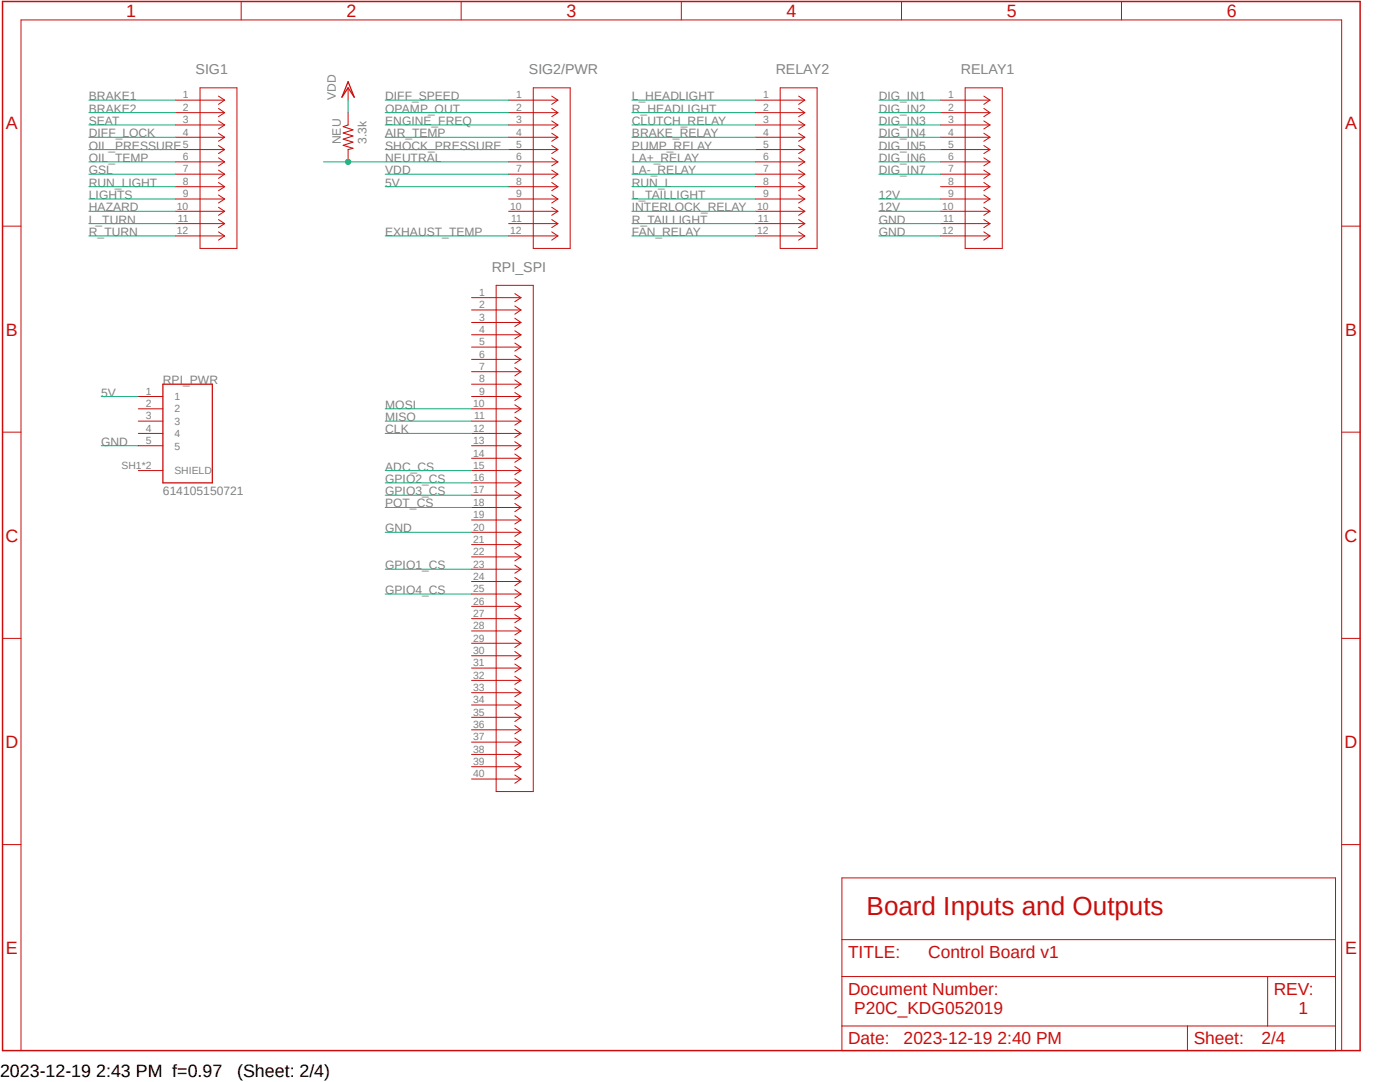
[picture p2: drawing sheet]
<svg xmlns="http://www.w3.org/2000/svg" width="279mm" height="216mm" viewBox="0 0 279 216" stroke-linecap="round" stroke-linejoin="round" font-family="sans-serif">
<path d="M0 0l271.8 210.2M271.8 0l-271.8 210.2" fill="none" stroke="#fff" stroke-width=".2"/>
<path d="M.5 .3h270.9v209.3h-270.9z" fill="none" stroke="#c90d0c" stroke-width=".3"/>
<g fill="none" stroke="#c90d0c" stroke-width=".2">
<path d="M35 20h9.8M39.9 17.5h7.4v32.1h-7.4zM43.6 19.2l1.2 .8M44.8 20l-1.2 .8M48.1 .3v3.7M69.5 17.5v2.5M92 .3v3.7M101.5 20h9.8M106.4 17.5h7.4v32.1h-7.4zM110.1 19.2l1.2 .8M111.3 20l-1.2 .8M136 .3v3.7"/>
<path d="M150.7 20h9.9M155.7 17.5h7.4v32.1h-7.4zM159.4 19.2l1.2 .8M160.6 20l-1.2 .8M179.9 .3v3.7M187.7 20h9.9M192.6 17.5h7.4v32.1h-7.4zM196.3 19.2l1.3 .8M197.6 20l-1.3 .8M223.8 .3v3.7M35 22.5h9.8M35 24.9h9.8"/>
<path d="M35 27.4h9.8M35 29.8h9.8M35 32.3h9.8M35 34.8h9.8M35 37.3h9.8M35 39.7h9.8M43.6 21.6l1.2 .9M43.6 24.1l1.2 .8M43.6 26.6l1.2 .8M43.6 29l1.2 .8M43.6 31.5l1.2 .8M43.6 34l1.2 .8"/>
<path d="M43.6 36.4l1.2 .9M43.6 38.9l1.2 .8M44.8 22.5l-1.2 .8M44.8 24.9l-1.2 .8M44.8 27.4l-1.2 .8M44.8 29.8l-1.2 .8M44.8 32.3l-1.2 .8M44.8 34.8l-1.2 .8M44.8 37.3l-1.2 .8M44.8 39.7l-1.2 .8M69.5 22.5v2.4M69.5 29.8v2.5"/>
<path d="M101.5 22.5h9.8M101.5 24.9h9.8M101.5 27.4h9.8M101.5 29.8h9.8M101.5 32.3h9.8M101.5 34.8h9.8M101.5 37.3h9.8M101.5 39.7h9.8M110.1 21.6l1.2 .9M110.1 24.1l1.2 .8M110.1 26.6l1.2 .8M110.1 29l1.2 .8"/>
<path d="M110.1 31.5l1.2 .8M110.1 34l1.2 .8M110.1 36.4l1.2 .9M110.1 38.9l1.2 .8M111.3 22.5l-1.2 .8M111.3 24.9l-1.2 .8M111.3 27.4l-1.2 .8M111.3 29.8l-1.2 .8M111.3 32.3l-1.2 .8M111.3 34.8l-1.2 .8M111.3 37.3l-1.2 .8M111.3 39.7l-1.2 .8"/>
<path d="M150.7 22.5h9.9M150.7 24.9h9.9M150.7 27.4h9.9M150.7 29.8h9.9M150.7 32.3h9.9M150.7 34.8h9.9M150.7 37.3h9.9M150.7 39.7h9.9M159.4 21.6l1.2 .9M159.4 24.1l1.2 .8M159.4 26.6l1.2 .8M159.4 29l1.2 .8"/>
<path d="M159.4 31.5l1.2 .8M159.4 34l1.2 .8M159.4 36.4l1.2 .9M159.4 38.9l1.2 .8M160.6 22.5l-1.2 .8M160.6 24.9l-1.2 .8M160.6 27.4l-1.2 .8M160.6 29.8l-1.2 .8M160.6 32.3l-1.2 .8M160.6 34.8l-1.2 .8M160.6 37.3l-1.2 .8M160.6 39.7l-1.2 .8"/>
<path d="M187.7 22.5h9.9M187.7 24.9h9.9M187.7 27.4h9.9M187.7 29.8h9.9M187.7 32.3h9.9M187.7 34.8h9.9M187.7 37.3h9.9M187.7 39.7h9.9M196.3 21.6l1.3 .9M196.3 24.1l1.3 .8M196.3 26.6l1.3 .8M196.3 29l1.3 .8"/>
<path d="M196.3 31.5l1.3 .8M196.3 34l1.3 .8M196.3 36.4l1.3 .9M196.3 38.9l1.3 .8M197.6 22.5l-1.3 .8M197.6 24.9l-1.3 .8M197.6 27.4l-1.3 .8M197.6 29.8l-1.3 .8M197.6 32.3l-1.3 .8M197.6 34.8l-1.3 .8M197.6 37.3l-1.3 .8M197.6 39.7l-1.3 .8"/>
<path d="M.5 45.1h3.7M35 42.2h9.8M35 44.6h9.8M35 47.1h9.8M43.6 41.4l1.2 .8M43.6 43.8l1.2 .8M43.6 46.3l1.2 .8M44.8 42.2l-1.2 .8M44.8 44.6l-1.2 .8M44.8 47.1l-1.2 .8M94.1 59.4h9.9M99 56.9h7.4v101h-7.4z"/>
<path d="M101.5 42.2h9.8M101.5 44.6h9.8M101.5 47.1h9.8M102.7 58.6l1.3 .8M104 59.4l-1.3 .8M110.1 41.4l1.2 .8M110.1 43.8l1.2 .8M110.1 46.3l1.2 .8M111.3 42.2l-1.2 .8M111.3 44.6l-1.2 .8M111.3 47.1l-1.2 .8M150.7 42.2h9.9"/>
<path d="M150.7 44.6h9.9M150.7 47.1h9.9M159.4 41.4l1.2 .8M159.4 43.8l1.2 .8M159.4 46.3l1.2 .8M160.6 42.2l-1.2 .8M160.6 44.6l-1.2 .8M160.6 47.1l-1.2 .8M187.7 42.2h9.9M187.7 44.6h9.9M187.7 47.1h9.9M196.3 41.4l1.3 .8"/>
<path d="M196.3 43.8l1.3 .8M196.3 46.3l1.3 .8M197.6 42.2l-1.3 .8M197.6 44.6l-1.3 .8M197.6 47.1l-1.3 .8M267.8 45.1h3.6M27.6 79.1h4.9M94.1 79.1h9.9M94.1 61.8h9.9M94.1 64.3h9.9M94.1 66.8h9.9M94.1 69.3h9.9"/>
<path d="M94.1 71.7h9.9M94.1 74.2h9.9M94.1 76.7h9.9M102.7 61l1.3 .8M102.7 63.5l1.3 .8M102.7 66l1.3 .8M102.7 68.5l1.3 .8M102.7 70.9l1.3 .8M102.7 73.4l1.3 .8M102.7 75.8l1.3 .9M102.7 78.3l1.3 .8M104 61.8l-1.3 .9"/>
<path d="M104 64.3l-1.3 .9M104 66.8l-1.3 .8M104 69.3l-1.3 .8M104 71.7l-1.3 .8M104 74.2l-1.3 .8M104 76.7l-1.3 .8M104 79.1l-1.3 .8M.5 86.2h3.7M27.6 81.6h4.9M27.6 84h4.9M27.6 86.5h4.9M27.6 88.9h4.9"/>
<path d="M27.6 93.9h4.9M94.1 81.6h9.9M94.1 84h9.9M94.1 86.5h9.9M94.1 88.9h9.9M94.1 93.9h9.9M94.1 91.4h9.9M94.1 96.4h9.9M94.1 98.8h9.9M102.7 80.8l1.3 .8M102.7 83.2l1.3 .8M102.7 85.7l1.3 .8"/>
<path d="M102.7 88.1l1.3 .8M102.7 90.6l1.3 .8M102.7 93.1l1.3 .8M102.7 95.5l1.3 .9M102.7 98l1.3 .8M104 84l-1.3 .8M104 86.5l-1.3 .8M104 81.6l-1.3 .8M104 88.9l-1.3 .9M104 91.4l-1.3 .8M104 93.9l-1.3 .8M104 96.4l-1.3 .8"/>
<path d="M104 98.8l-1.3 .8M267.8 86.2h3.6M94.1 101.3h9.9M94.1 103.8h9.9M94.1 106.2h9.9M94.1 108.7h9.9M94.1 111.1h9.9M94.1 113.6h9.9M94.1 116h9.9M94.1 118.5h9.9M102.7 100.5l1.3 .8M102.7 102.9l1.3 .9"/>
<path d="M102.7 105.4l1.3 .8M102.7 107.9l1.3 .8M102.7 110.3l1.3 .8M102.7 112.8l1.3 .8M102.7 115.2l1.3 .8M102.7 117.7l1.3 .8M104 103.8l-1.3 .8M104 101.3l-1.3 .8M104 106.2l-1.3 .8M104 108.7l-1.3 .8M104 111.1l-1.3 .8M104 113.6l-1.3 .8"/>
<path d="M104 116l-1.3 .9M104 118.5l-1.3 .8M.5 127.4h3.7M94.1 121h9.9M94.1 123.4h9.9M94.1 125.9h9.9M94.1 128.4h9.9M94.1 130.9h9.9M94.1 133.3h9.9M94.1 135.8h9.9M94.1 138.2h9.9M102.7 120.2l1.3 .8"/>
<path d="M102.7 122.6l1.3 .8M102.7 125.1l1.3 .8M102.7 127.6l1.3 .8M102.7 130l1.3 .9M102.7 132.5l1.3 .8M102.7 135l1.3 .8M102.7 137.4l1.3 .8M102.7 139.9l1.3 .8M104 121l-1.3 .8M104 123.4l-1.3 .8M104 125.9l-1.3 .8M104 128.4l-1.3 .8"/>
<path d="M104 130.9l-1.3 .8M104 133.3l-1.3 .8M104 135.8l-1.3 .8M104 138.2l-1.3 .8M267.8 127.4h3.6M94.1 140.7h9.9M94.1 143.1h9.9M94.1 145.6h9.9M94.1 148.1h9.9M94.1 150.5h9.9M94.1 153h9.9M94.1 155.4h9.9"/>
<path d="M102.7 142.3l1.3 .8M102.7 144.8l1.3 .8M102.7 147.3l1.3 .8M102.7 149.7l1.3 .8M102.7 152.2l1.3 .8M102.7 154.6l1.3 .8M104 140.7l-1.3 .8M104 143.1l-1.3 .9M104 145.6l-1.3 .8M104 148.1l-1.3 .8M104 150.5l-1.3 .8M104 153l-1.3 .8"/>
<path d="M104 155.4l-1.3 .9M.5 168.5h3.7M168 175.2h98.5v34.4h-98.5zM267.8 168.5h3.6M168 194.9h98.5M168 187.5h98.5M253 194.9v9.8M4.2 209.6v-205.6h263.6v205.6M168 204.7h98.5M237 204.7v4.9"/>
</g>
<path d="M69.5 16.3l1.2 3.1-1.2-1.9-1.3 1.9zM32.5 76.7h9.9v19.7h-9.9z" fill="none" stroke="#c90d0c" stroke-width=".25"/>
<path d="M69.5 24.9l-1 .4 1.9 .6-1.9 .6 1.9 .6-1.9 .7 1.9 .6-1.9 .6 1.9 .6-.9 .2" fill="none" stroke="#c90d0c" stroke-width=".21"/>
<g fill="none" stroke="#0dab76" stroke-width=".2">
<path d="M17.7 20h17.3M69.5 20v2.5M76.9 20h24.6M126.1 20h24.6M175.4 20h12.3M17.7 32.3h17.3M17.7 29.8h17.3M17.7 27.4h17.3M17.7 24.9h17.3M17.7 22.5h17.3M17.7 34.8h17.3M17.7 37.3h17.3"/>
<path d="M17.7 39.7h17.3M64.6 32.3h36.9M76.9 29.8h24.6M76.9 27.4h24.6M76.9 24.9h24.6M76.9 22.5h24.6M76.9 34.8h24.6M76.9 37.3h24.6M126.1 32.3h24.6M126.1 29.8h24.6M126.1 27.4h24.6M126.1 24.9h24.6"/>
<path d="M126.1 22.5h24.6M126.1 34.8h24.6M126.1 37.3h24.6M126.1 39.7h24.6M175.4 32.3h12.3M175.4 29.8h12.3M175.4 27.4h12.3M175.4 24.9h12.3M175.4 22.5h12.3M175.4 34.8h12.3M175.4 39.7h12.3M17.7 44.6h17.3"/>
<path d="M17.7 47.1h17.3M17.7 42.2h17.3M76.9 47.1h24.6M126.1 44.6h24.6M126.1 47.1h24.6M126.1 42.2h24.6M175.4 44.6h12.3M175.4 47.1h12.3M175.4 42.2h12.3M20.2 79.1h7.4M20.2 88.9h7.4M76.9 81.6h17.2"/>
<path d="M76.9 84h17.2M76.9 86.5h17.2M76.9 93.9h17.2M76.9 96.4h17.2M76.9 98.8h17.2M76.9 106.2h17.2M76.9 101.3h17.2M76.9 113.6h17.2M76.9 118.5h17.2"/>
</g>
<circle cx="69.5" cy="32.3" r=".51" fill="#0dab76"/>
<circle cx="69.5" cy="32.3" r=".51" fill="none" stroke="#0dab76" stroke-width=".2"/>
<text font-size="5.2" fill="#c90d0c" x="172.9" y="182.5">Board Inputs and Outputs</text>
<g font-size="3.6" fill="#c90d0c">
<text x="25.2" y="3.4">1</text>
<text x="69.1" y="3.4">2</text>
<text x="113" y="3.4">3</text>
<text x="157" y="3.4">4</text>
<text x="200.9" y="3.4">5</text>
<text x="244.8" y="3.4">6</text>
<text x="1.2" y="25.8">A</text>
<text x="268.4" y="25.8">A</text>
<text x="1.2" y="67">B</text>
<text x="268.4" y="67">B</text>
<text x="1.1" y="108.1">C</text>
<text x="268.4" y="108.1">C</text>
<text x="1.1" y="149.2">D</text>
<text x="268.4" y="149.2">D</text>
<text x="1.2" y="190.4">E</text>
<text x="268.4" y="190.4">E</text>
</g>
<g font-size="3.6">
<text x="0" y="214.9">2023-12-19 2:43 PM f=0.97</text>
<text x="47.3" y="214.9">(Sheet: 2/4)</text>
</g>
<g font-size="3.5" fill="#c90d0c">
<text x="169.2" y="191.2">TITLE:</text>
<text x="185.3" y="191.2">Control Board v1</text>
<text x="169.2" y="198.6">Document Number:</text>
<text x="170.5" y="202.3">P20C_KDG052019</text>
<text x="254.2" y="198.6">REV:</text>
<text x="259.1" y="202.3">1</text>
<text x="169.2" y="208.4">Date:</text>
<text x="180.3" y="208.4">2023-12-19 2:40 PM</text>
<text x="238.2" y="208.4">Sheet:</text>
<text x="251.7" y="208.4">2/4</text>
</g>
<g font-size="2.8" fill="#808080">
<text x="39" y="14.9">SIG1</text>
<text x="105.5" y="14.9">SIG2/PWR</text>
<text x="154.8" y="14.9">RELAY2</text>
<text x="191.8" y="14.9">RELAY1</text>
<text x="98.1" y="54.3">RPI_SPI</text>
</g>
<g font-size="2.4" fill="#808080">
<text x="17.7" y="20">BRAKE1</text>
<text x="17.7" y="22.5">BRAKE2</text>
<text x="67" y="20" transform="rotate(-90 67 20)">VDD</text>
<text x="76.9" y="20">DIFF_SPEED</text>
<text x="76.9" y="22.5">OPAMP_OUT</text>
<text x="126.1" y="20">L_HEADLIGHT</text>
<text x="126.1" y="22.5">R_HEADLIGHT</text>
<text x="175.4" y="20">DIG_IN1</text>
<text x="175.4" y="22.5">DIG_IN2</text>
<text x="17.7" y="29.8">OIL_PRESSURE</text>
<text x="17.7" y="27.4">DIFF_LOCK</text>
<text x="17.7" y="24.9">SEAT</text>
<text x="68" y="28.8" transform="rotate(-90 68 28.8)">NEU</text>
<text x="73.2" y="28.7" transform="rotate(-90 73.2 28.7)">3.3k</text>
<text x="76.9" y="27.4">AIR_TEMP</text>
<text x="76.9" y="29.8">SHOCK_PRESSURE</text>
<text x="76.9" y="24.9">ENGINE_FREQ</text>
<text x="126.1" y="29.8">PUMP_RELAY</text>
<text x="126.1" y="24.9">CLUTCH_RELAY</text>
<text x="126.1" y="27.4">BRAKE_RELAY</text>
<text x="175.4" y="24.9">DIG_IN3</text>
<text x="175.4" y="27.4">DIG_IN4</text>
<text x="175.4" y="29.8">DIG_IN5</text>
<text x="17.7" y="32.3">OIL_TEMP</text>
<text x="17.7" y="34.8">GSL</text>
<text x="76.9" y="34.8">VDD</text>
<text x="76.9" y="32.3">NEUTRAL</text>
<text x="126.1" y="32.3">LA+_RELAY</text>
<text x="126.1" y="34.8">LA-_RELAY</text>
<text x="175.4" y="32.3">DIG_IN6</text>
<text x="175.4" y="34.8">DIG_IN7</text>
<text x="17.7" y="37.3">RUN_LIGHT</text>
<text x="17.7" y="39.7">LIGHTS</text>
<text x="76.9" y="37.3">5V</text>
<text x="126.1" y="39.7">L_TAILLIGHT</text>
<text x="126.1" y="37.3">RUN_L</text>
<text x="175.4" y="39.7">12V</text>
<text x="17.7" y="44.6">L_TURN</text>
<text x="17.7" y="47.1">R_TURN</text>
<text x="17.7" y="42.2">HAZARD</text>
<text x="76.9" y="47.1">EXHAUST_TEMP</text>
<text x="126.1" y="47.1">FAN_RELAY</text>
<text x="126.1" y="42.2">INTERLOCK_RELAY</text>
<text x="126.1" y="44.6">R_TAILLIGHT</text>
<text x="175.4" y="42.2">12V</text>
<text x="175.4" y="44.6">GND</text>
<text x="175.4" y="47.1">GND</text>
<text x="32.5" y="76.7">RPI_PWR</text>
<text x="20.2" y="79.1">5V</text>
<text x="76.9" y="81.6">MOSI</text>
<text x="20.2" y="88.9">GND</text>
<text x="76.9" y="84">MISO</text>
<text x="76.9" y="86.5">CLK</text>
<text x="76.9" y="93.9">ADC_CS</text>
<text x="32.5" y="98.8">614105150721</text>
<text x="76.9" y="96.4">GPIO2_CS</text>
<text x="76.9" y="98.8">GPIO3_CS</text>
<text x="76.9" y="101.3">POT_CS</text>
<text x="76.9" y="106.2">GND</text>
<text x="76.9" y="113.6">GPIO1_CS</text>
<text x="76.9" y="118.5">GPIO4_CS</text>
</g>
<g font-size="2.1" fill="#808080">
<text x="36.5" y="19.6">1</text>
<text x="36.5" y="22.1">2</text>
<text x="103" y="19.6">1</text>
<text x="103" y="22.1">2</text>
<text x="152.3" y="19.6">1</text>
<text x="152.3" y="22.1">2</text>
<text x="189.2" y="19.6">1</text>
<text x="189.2" y="22.1">2</text>
<text x="36.5" y="24.6">3</text>
<text x="36.5" y="27.1">4</text>
<text x="36.5" y="29.5">5</text>
<text x="103" y="24.6">3</text>
<text x="103" y="27.1">4</text>
<text x="103" y="29.5">5</text>
<text x="152.3" y="24.6">3</text>
<text x="152.3" y="27.1">4</text>
<text x="152.3" y="29.5">5</text>
<text x="189.2" y="24.6">3</text>
<text x="189.2" y="27.1">4</text>
<text x="189.2" y="29.5">5</text>
<text x="36.5" y="32">6</text>
<text x="36.5" y="34.4">7</text>
<text x="103" y="32">6</text>
<text x="103" y="34.4">7</text>
<text x="152.3" y="32">6</text>
<text x="152.3" y="34.4">7</text>
<text x="189.2" y="32">6</text>
<text x="189.2" y="34.4">7</text>
<text x="35.3" y="41.8">10</text>
<text x="36.5" y="36.9">8</text>
<text x="36.5" y="39.4">9</text>
<text x="101.8" y="41.8">10</text>
<text x="103" y="36.9">8</text>
<text x="103" y="39.4">9</text>
<text x="151.1" y="41.8">10</text>
<text x="152.3" y="36.9">8</text>
<text x="152.3" y="39.4">9</text>
<text x="188" y="41.8">10</text>
<text x="189.2" y="36.9">8</text>
<text x="189.2" y="39.4">9</text>
<text x="35.3" y="46.7">12</text>
<text x="35.5" y="44.3">11</text>
<text x="101.8" y="46.7">12</text>
<text x="102" y="44.3">11</text>
<text x="151.1" y="46.7">12</text>
<text x="151.3" y="44.3">11</text>
<text x="188" y="46.7">12</text>
<text x="188.2" y="44.3">11</text>
<text x="95.6" y="59.1">1</text>
<text x="95.6" y="61.5">2</text>
<text x="95.6" y="64">3</text>
<text x="95.6" y="66.5">4</text>
<text x="95.6" y="68.9">5</text>
<text x="95.6" y="71.4">6</text>
<text x="95.6" y="73.8">7</text>
<text x="95.6" y="76.3">8</text>
<text x="29.1" y="78.8">1</text>
<text x="29.1" y="81.2">2</text>
<text x="29.1" y="83.7">3</text>
<text x="34.8" y="79.8">1</text>
<text x="34.8" y="82.3">2</text>
<text x="94.4" y="81.2">10</text>
<text x="94.6" y="83.7">11</text>
<text x="95.6" y="78.8">9</text>
<text x="29.1" y="86.1">4</text>
<text x="29.1" y="88.6">5</text>
<text x="34.8" y="84.8">3</text>
<text x="34.8" y="87.2">4</text>
<text x="34.8" y="89.7">5</text>
<text x="94.4" y="86.1">12</text>
<text x="94.4" y="88.6">13</text>
<text x="24.3" y="93.6">SH1*2</text>
<text x="34.8" y="94.6">SHIELD</text>
<text x="94.4" y="91.1">14</text>
<text x="94.4" y="93.6">15</text>
<text x="94.4" y="96">16</text>
<text x="94.4" y="98.5">17</text>
<text x="94.4" y="100.9">18</text>
<text x="94.4" y="103.4">19</text>
<text x="94.4" y="105.9">20</text>
<text x="94.4" y="108.3">21</text>
<text x="94.4" y="110.8">22</text>
<text x="94.4" y="113.2">23</text>
<text x="94.4" y="115.7">24</text>
<text x="94.4" y="118.2">25</text>
<text x="94.4" y="120.7">26</text>
<text x="94.4" y="123.1">27</text>
<text x="94.4" y="125.6">28</text>
<text x="94.4" y="128">29</text>
<text x="94.4" y="130.5">30</text>
<text x="94.4" y="133">31</text>
<text x="94.4" y="135.4">32</text>
<text x="94.4" y="137.9">33</text>
<text x="94.4" y="140.3">34</text>
<text x="94.4" y="142.8">35</text>
<text x="94.4" y="145.3">36</text>
<text x="94.4" y="147.7">37</text>
<text x="94.4" y="150.2">38</text>
<text x="94.4" y="152.7">39</text>
<text x="94.4" y="155.1">40</text>
</g>
</svg>
